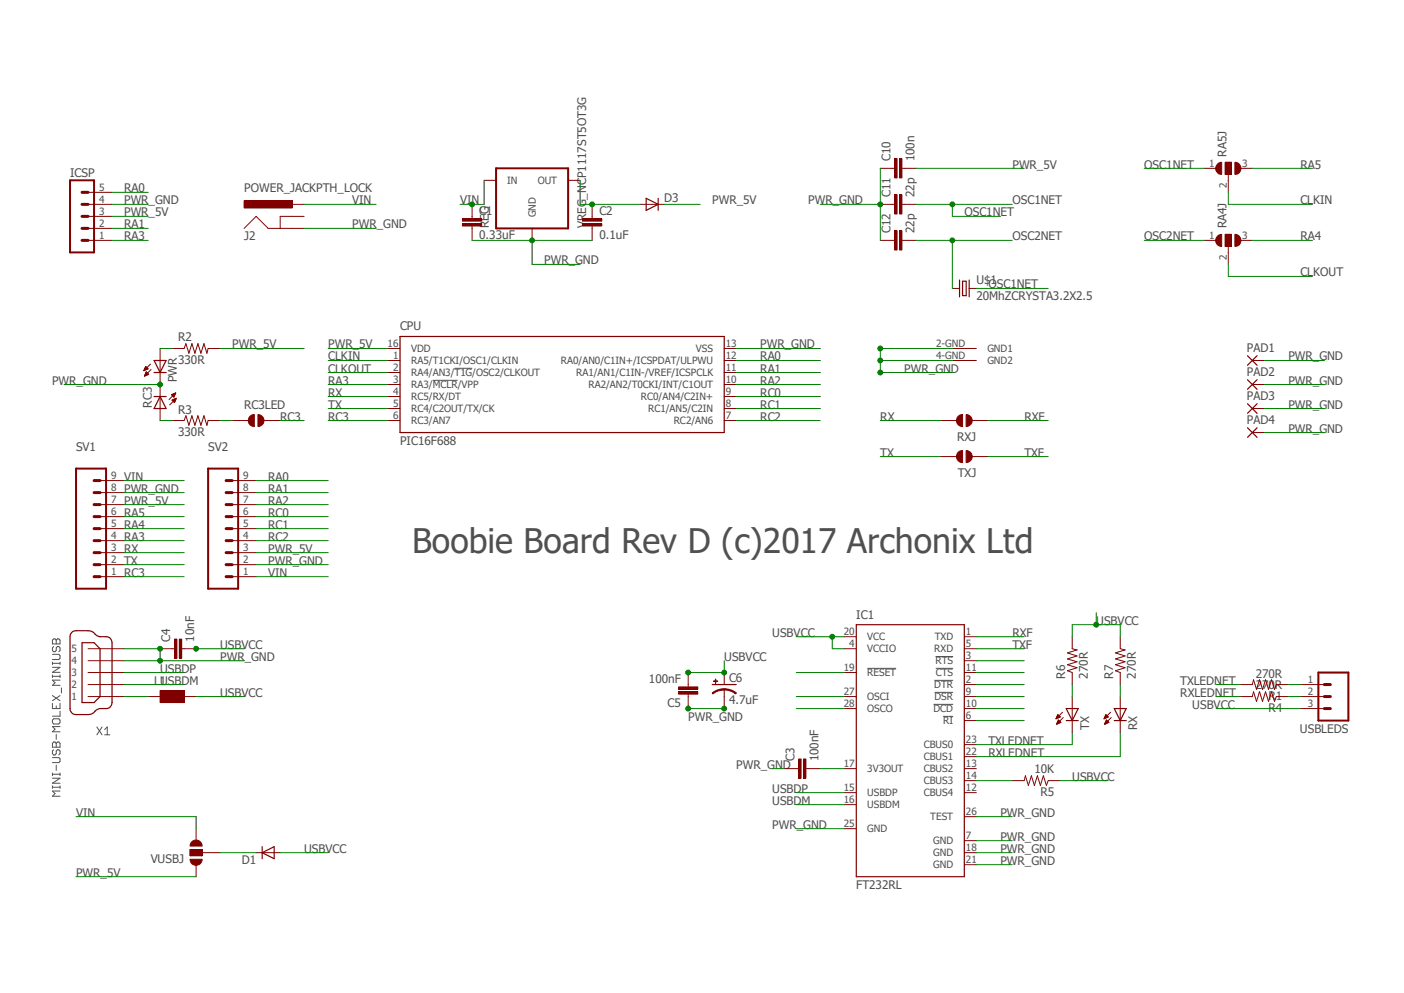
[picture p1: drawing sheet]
<svg xmlns="http://www.w3.org/2000/svg" width="297mm" height="210mm" viewBox="0 0 297 210" stroke-linecap="round" stroke-linejoin="round" font-family="sans-serif">
<path d="M10.3 19.3l275.5 170.5M285.8 19.3l-275.5 170.5" fill="none" stroke="#fff" stroke-width=".21"/>
<g fill="none" stroke="#505050" stroke-width=".21">
<path d="M96.1 77.9h3.8M91.5 80.4h5.3M11.1 135.4l.2-.3h.3l.3 .3 .2-.3h.3l.3 .3v.8h-1.6zM11.1 138.4h1.3l.3 .3v.5l-.3 .3h-1.3M11.3 136.7l-.2 .3v.6l.2 .2h.3l.3-.2v-.6l.2-.3h.3l.3 .3v.6l-.3 .2M11.9 135.4v.8M197.9 138.9h3.7M11.1 148.8v1.1h1.6v-1.1M11.1 140v.5M11.1 142.7v.6M11.1 147.1l1.6 1.1M11.1 143h1.6"/>
<path d="M11.1 141.1h1.6l-1.6 1.1h1.6M11.1 140.3h1.6M11.3 152h1.1l.3 .3v.5l-.3 .3h-1.1l-.2-.3v-.5zM11.3 156.9h.3l.3 .3 .2-.3h.3l.3 .3v.8h-1.6v-.8zM11.3 158.6l-.2 .2v.6l.2 .3h.3l.3-.3v-.6l.2-.2h.3l.3 .2v.6l-.3 .3M11.9 149.3v.6M11.9 155.3v1.1M11.9 157.2v.8M12.7 140v.5M12.7 142.7v.6M12.7 150.4v1.1h-1.6M12.7 153.7h-1.6l.5 .5-.5 .6h1.6"/>
<path d="M12.7 147.1l-1.6 1.1M12.7 143.8h-1.6l.5 .6-.5 .5h1.6M13 145.5v1.1M20.5 153.8l1.1 1.6M21.6 153.8l-1.1 1.6M22.1 154.3l.6-.5v1.6M22.1 155.4h1.1M183.5 141.4h6.1M197.5 149h4.1M197.7 143.9h3.9M197.7 146.4h3.9M198 141.4h3.6"/>
<path d="M199.5 151.5h2.1M11.1 160.2h1.3l.3 .3v.5l-.3 .3h-1.3M11.1 166.5h1.6M11.1 163.5v.5M11.1 166.2v.6M11.1 164.6h1.6l-1.6 1.1h1.6M11.1 163.7h1.6M11.9 161.8v1.1M12.7 167.3h-1.6l.5 .6-.5 .5h1.6M12.7 163.5v.5M12.7 166.2v.6"/>
</g>
<path d="M84.6 71.2h68.6v20.3h-68.6z" fill="none" stroke="#800000" stroke-width=".25"/>
<g fill="none" stroke="#800000" stroke-width=".21">
<path d="M18.6 50.8h5.1M18.6 48.3h5.1M18.6 45.8h5.1M18.6 43.2h5.1M18.6 40.7h5.1M99.9 45.8v.5M99.9 47.8v.5M36.4 73.7h2.5l.4-1 .7 2 .6-2 .6 2 .7-2 .6 2 .6-2 .7 2 .2-1h2.6M82.1 73.7h2.5M82.1 78.8h2.5M82.1 76.2h2.5M153.2 73.7h2.5"/>
<path d="M153.2 78.8h2.5M153.2 76.2h2.5M36.4 88.9h2.5l.4-1 .7 2.1 .6-2.1 .6 2.1 .7-2.1 .6 2.1 .6-2.1 .7 2.1 .2-1.1h2.6M82.1 81.3h2.5M82.1 88.9h2.5M82.1 86.4h2.5M82.1 83.9h2.5M153.2 81.3h2.5M153.2 88.9h2.5M153.2 86.4h2.5M153.2 83.9h2.5M21.2 119.4h5"/>
<path d="M21.2 116.9h5M21.2 114.3h5M21.2 111.8h5M21.2 109.3h5M21.2 106.7h5M21.2 104.2h5M21.2 101.6h5M49.1 119.4h5.1M49.1 116.9h5.1M49.1 114.3h5.1M49.1 111.8h5.1M49.1 109.3h5.1"/>
<path d="M49.1 106.7h5.1M49.1 104.2h5.1M49.1 101.6h5.1M21.2 122h5M49.1 122h5.1"/>
</g>
<path d="M14.8 38.1h5.1v15.3h-5.1zM16.1 99.1h6.3v25.4h-6.3zM44 99.1h6.4v25.4h-6.4z" fill="none" stroke="#800000" stroke-width=".42"/>
<g fill="none" stroke="#800000" stroke-width=".64">
<path d="M17.4 45.8h1.2M17.4 48.3h1.2M17.4 50.8h1.2M17.4 40.7h1.2M17.4 43.2h1.2M19.9 116.9h1.3M19.9 119.4h1.3M19.9 111.8h1.3M19.9 114.3h1.3M19.9 109.3h1.3M19.9 106.7h1.3M19.9 104.2h1.3"/>
<path d="M19.9 101.6h1.3M47.8 116.9h1.3M47.8 119.4h1.3M47.8 111.8h1.3M47.8 114.3h1.3M47.8 109.3h1.3M47.8 106.7h1.3M47.8 104.2h1.3M47.8 101.6h1.3M19.9 122h1.3M47.8 122h1.3"/>
</g>
<path d="M97.8 47.3h4.1v.5h-4.1z" fill-rule="evenodd" fill="#800000"/>
<path d="M97.8 47.3h4.1v.5h-4.1z" fill="none" stroke="#800000" stroke-width=".21"/>
<path d="M97.8 46.3h4.1v.5h-4.1z" fill-rule="evenodd" fill="#800000"/>
<path d="M97.8 46.3h4.1v.5h-4.1zM99.9 43.2v2.6M99.9 48.3v2.5M125.3 45.8v.5M125.3 47.8v.5" fill="none" stroke="#800000" stroke-width=".21"/>
<path d="M123.2 47.3h4.1v.5h-4.1z" fill-rule="evenodd" fill="#800000"/>
<path d="M123.2 47.3h4.1v.5h-4.1z" fill="none" stroke="#800000" stroke-width=".21"/>
<path d="M123.2 46.3h4.1v.5h-4.1z" fill-rule="evenodd" fill="#800000"/>
<path d="M123.2 46.3h4.1v.5h-4.1zM125.3 43.2v2.6M125.3 48.3v2.5" fill="none" stroke="#800000" stroke-width=".21"/>
<path d="M54.6 87.7a1.27 1.27 0 0 1 1.3 1.2 1.27 1.27 0 0 1-1.3 1.3z" fill-rule="evenodd" fill="#800000"/>
<path d="M54.6 87.7a1.27 1.27 0 0 1 1.3 1.2 1.27 1.27 0 0 1-1.3 1.3z" fill="none" stroke="#800000" stroke-width=".21"/>
<path d="M52.9 88.1l.3-.3 .6-.1v2.5a1.27 1.27 0 0 1-1.2-.8 1.27 1.27 0 0 1 .3-1.3z" fill-rule="evenodd" fill="#800000"/>
<g fill="none" stroke="#800000" stroke-width=".21">
<path d="M51.6 48.3l2.6-2.5 2.5 2.5h5.1M61.8 45.8h-2.5v2.5M135.4 43.2h5.1M30.4 78.4h.2M30.5 78.2h.3M30.5 78.1h.5M30.6 78.1h.6M30.6 79.5h.1M30.6 78h.7M30.6 79.4h.3M30.6 77.9h.6M30.6 79.3h.5"/>
<path d="M30.7 77.8h.4M30.7 79.2h.6M30.7 77.7h.3M30.7 79.1h.7M30.8 77.6h.1M30.8 79h.5M30.8 77.5l-.4 .9M30.8 77.5l.5 .5-.9 .4M30.8 79h.4M30.9 78.9h.3M30.9 78.8h.2M30.9 78.7h.1"/>
<path d="M30.9 78.7l.6 .5-.9 .3zM31.8 77l-1.4 1.4M32 78.1l-1.4 1.4M33.9 73.7v15.2M36.3 83.5h.7M36.4 83.6h.6M36.4 84.6l.9-.4-.4 .9zM36.4 84.7h.7M36.4 83.7h.5M36.4 83.4h.6M36.5 84.8h.6M36.5 84.5h.7"/>
<path d="M36.5 83.8h.4M36.6 84.8h.4M36.6 83.9h.2M36.7 83.3h.4M36.7 84.9h.3M36.7 84.5h.5M36.7 83.9h.1M36.8 85h.2M36.9 85.1h.1M36.9 83.2h.2M37 84.4h.2M37.1 83.1h.1"/>
<path d="M37.2 83.1l-1.4 1.4M37.2 84.3h.1M37.2 83.1l-.4 .9-.5-.5M37.2 83.1l-.9 .4M37.3 84.2l-1.4 1.4M49.1 88.9h3.4M52.9 88.1l.3-.3 .6-.1v2.5a1.27 1.27 0 0 1-1.2-.8 1.27 1.27 0 0 1 .3-1.3zM55.8 88.9h3.5"/>
</g>
<path d="M136.7 42l2.5 1.2-2.5 1.3zM139.2 42v2.5M32.6 76.2h2.5l-1.2 2.6zM32.6 78.8h2.5M32.6 83.9h2.5M33.9 83.9l1.2 2.5h-2.5z" fill="none" stroke="#800000" stroke-width=".25"/>
<path d="M51.6 42.5h10.2v1.5h-10.2z" fill-rule="evenodd" fill="#800000"/>
<path d="M188.8 35.6h.5M190.8 35.6h.5M51.6 42.5h10.2v1.5h-10.2zM61.8 45.8h2.5M61.8 48.3h2.5M61.8 43.2h2.5" fill="none" stroke="#800000" stroke-width=".21"/>
<path d="M190.3 33.6h.5v4h-.5z" fill-rule="evenodd" fill="#800000"/>
<path d="M190.3 33.6h.5v4h-.5z" fill="none" stroke="#800000" stroke-width=".21"/>
<path d="M189.3 33.6h.5v4h-.5z" fill-rule="evenodd" fill="#800000"/>
<path d="M186.2 35.6h2.6M189.3 33.6h.5v4h-.5zM191.3 35.6h2.5M188.8 43.2h.5M190.8 43.2h.5" fill="none" stroke="#800000" stroke-width=".21"/>
<path d="M190.3 41.2h.5v4.1h-.5z" fill-rule="evenodd" fill="#800000"/>
<path d="M190.3 41.2h.5v4.1h-.5z" fill="none" stroke="#800000" stroke-width=".21"/>
<path d="M189.3 41.2h.5v4.1h-.5z" fill-rule="evenodd" fill="#800000"/>
<path d="M186.2 43.2h2.6M188.8 50.8h.5M189.3 41.2h.5v4.1h-.5zM190.8 50.8h.5M191.3 43.2h2.5" fill="none" stroke="#800000" stroke-width=".21"/>
<path d="M190.3 48.8h.5v4.1h-.5z" fill-rule="evenodd" fill="#800000"/>
<path d="M190.3 48.8h.5v4.1h-.5z" fill="none" stroke="#800000" stroke-width=".21"/>
<path d="M189.3 48.8h.5v4.1h-.5z" fill-rule="evenodd" fill="#800000"/>
<g fill="none" stroke="#800000" stroke-width=".21">
<path d="M186.2 50.8h2.6M189.3 48.8h.5v4.1h-.5zM191.3 50.8h2.5M201.5 61h1.5M201.5 73.7h5M201.5 76.2h5M205 61h1.5M18.6 137.2h7.6M18.6 139.7h7.6M178.6 134.7h2.5M178.6 137.2h2.5M204 134.7h2.5"/>
<path d="M204 137.2h2.5M204 139.7h2.5M18.6 147.3h7.6M18.6 142.2h7.6M18.6 144.8h7.6M178.6 149.9h2.5M178.6 147.3h2.5M178.6 142.2h2.5M204 149.9h2.5M204 147.3h2.5M204 142.2h2.5M204 144.8h2.5"/>
<path d="M204 152.4h2.5M204 157.5h2.5M168.4 162.6h.6M170.5 162.6h.5M178.6 162.6h2.5M178.6 167.6h2.5M178.6 170.2h2.5M178.6 175.3h2.5M204 162.6h2.5M204 167.6h2.5M204 177.8h2.5M204 160h2.5"/>
<path d="M204 165.1h2.5M204 172.7h2.5M204 180.3h2.5M204 182.9h2.5"/>
</g>
<path d="M203 59.2v3.6M203.6 59.5h.8v3h-.8zM205 59.2v3.6M15.3 133.6l.8-.2h2.5a2.1 2.1 0 0 1 1.8 1 3.9 3.9 0 0 0 2.4 .3 1.31 1.31 0 0 1 .9 1.2v12.7a1.27 1.27 0 0 1-1.3 1.3 2.29 2.29 0 0 0-2.5 .8l-.9 .4h-2.9a1.19 1.19 0 0 1-1.3-1.2v-15.2l.1-.5zM17.4 135.9h2.5l1.3 1.3v10.1l-1.3 1.3h-2.5zM181.1 132.1h22.9v53.3h-22.9z" fill="none" stroke="#800000" stroke-width=".25"/>
<path d="M170 160.5h.5v4.1h-.5z" fill-rule="evenodd" fill="#800000"/>
<path d="M170 160.5h.5v4.1h-.5z" fill="none" stroke="#800000" stroke-width=".21"/>
<path d="M169 160.5h.5v4.1h-.5z" fill-rule="evenodd" fill="#800000"/>
<path d="M36.4 137.2h.5M38.4 137.2h.5M165.9 162.6h2.5M169 160.5h.5v4.1h-.5zM171 162.6h2.5" fill="none" stroke="#800000" stroke-width=".21"/>
<path d="M37.9 135.2h.5v4h-.5z" fill-rule="evenodd" fill="#800000"/>
<path d="M37.9 135.2h.5v4h-.5z" fill="none" stroke="#800000" stroke-width=".21"/>
<path d="M36.9 135.2h.5v4h-.5z" fill-rule="evenodd" fill="#800000"/>
<path d="M33.9 137.2h2.5M36.9 135.2h.5v4h-.5zM38.9 137.2h2.6M145.6 144.8v.5M145.6 146.8v.5" fill="none" stroke="#800000" stroke-width=".21"/>
<path d="M143.6 145.3h4v.5h-4z" fill-rule="evenodd" fill="#800000"/>
<path d="M143.6 145.3h4v.5h-4z" fill="none" stroke="#800000" stroke-width=".21"/>
<path d="M143.6 146.3h4v.5h-4z" fill-rule="evenodd" fill="#800000"/>
<path d="M143.6 146.3h4v.5h-4zM145.6 142.2v2.6M145.6 147.3v2.6M153.2 145.8v1.5" fill="none" stroke="#800000" stroke-width=".21"/>
<path d="M150.7 144.8h5" fill="none" stroke="#800000" stroke-width=".25"/>
<path d="M153.2 145.7a4.2 4.2 0 0 1 2.6 .9l-.2 .2a3.8 3.8 0 0 0-2.4-.9z" fill-rule="evenodd" fill="#800000"/>
<path d="M153.2 145.7a4.2 4.2 0 0 1 2.6 .9l-.2 .2a3.8 3.8 0 0 0-2.4-.9z" fill="none" stroke="#800000" stroke-width=".21"/>
<path d="M150.7 146.6a3.9 3.9 0 0 1 2.5-.9v.2a3.8 3.8 0 0 0-2.4 .9z" fill-rule="evenodd" fill="#800000"/>
<path d="M150.7 146.6a3.9 3.9 0 0 1 2.5-.9v.2a3.8 3.8 0 0 0-2.4 .9z" fill="none" stroke="#800000" stroke-width=".21"/>
<path d="M151 144l.8 .1z" fill-rule="evenodd" fill="#800000"/>
<path d="M151 144l.8 .1z" fill="none" stroke="#800000" stroke-width=".21"/>
<path d="M151.3 143.6l.1 .9z" fill-rule="evenodd" fill="#800000"/>
<path d="M226.8 134.7v2.5l1 .3-2 .6 2 .6-2 .7 2 .6-2 .6 2 .6-2 .7 1 .3v2.6M237 134.7v2.5l1 .3-2 .6 2 .6-2 .7 2 .6-2 .6 2 .6-2 .7 1 .3v2.6M151.3 143.6l.1 .9zM153.2 142.2v2.6M153.2 147.3v2.6M214.1 165.1h2.6l.2-1 .7 2 .6-2 .6 2 .7-2 .6 2 .6-2 .7 2 .3-1h2.6" fill="none" stroke="#800000" stroke-width=".21"/>
<path d="M33.9 146h5v2.6h-5z" fill-rule="evenodd" fill="#800000"/>
<g fill="none" stroke="#800000" stroke-width=".21">
<path d="M31.3 147.3h2.6M33.9 146h5v2.6h-5zM38.9 147.3h2.6M223.4 152h.1M223.5 151.9h.2M223.5 151.8h.4M223.6 151.7h.5M223.6 151.6h.7M223.6 153.2h.1M223.6 151.6h.6M223.6 153.1h.2M223.6 151.5h.5"/>
<path d="M223.6 153h.4M223.6 152.9h.6M223.7 151.4h.3M223.7 152.8h.7M223.7 151.3h.2M223.7 152.7h.6M223.8 151.2h.1M223.8 152.6h.4M223.8 152.5h.4M223.9 152.4h.2M223.9 152.4h.1M224.3 151.6l-.5-.5-.4 .9"/>
<path d="M224.3 151.6l-.9 .4M224.4 152.8l-.5-.5-.4 .9M224.4 152.8l-.9 .4M224.8 150.6l-1.4 1.4M224.9 151.8l-1.4 1.4M226.8 147.3v7.6M233.6 152h.1M233.6 151.9h.3M233.7 151.8h.4M233.7 151.7h.6M233.7 151.6h.7M233.7 153.2h.1"/>
<path d="M233.8 151.6h.6M233.8 153.1h.2M233.8 153h.4M233.8 151.5h.5M233.8 152.9h.6M233.8 151.4h.4M233.8 152.8h.8M233.9 151.3h.2M233.9 152.7h.6M233.9 151.2h.1M233.9 152.6h.5M234 152.5h.3"/>
<path d="M234 152.4h.2M234.1 152.4h.1M234.4 151.6l-.5-.5-.3 .9M234.4 151.6l-.8 .4M234.6 152.8l-.5-.5-.4 .9M234.6 152.8l-.9 .4M234.9 150.6l-1.3 1.4M235.1 151.8l-1.4 1.4M237 147.3v7.6"/>
</g>
<path d="M225.6 149.9h2.5l-1.3 2.5zM225.6 152.4h2.5M235.7 152.4h2.6M235.7 149.9h2.6l-1.3 2.5z" fill="none" stroke="#800000" stroke-width=".25"/>
<path d="M202.7 88.1l.3-.3 .6-.1v2.5a1.27 1.27 0 0 1-1.2-.8 1.27 1.27 0 0 1 .3-1.3z" fill-rule="evenodd" fill="#800000"/>
<path d="M202.7 88.1l.3-.3 .6-.1v2.5a1.27 1.27 0 0 1-1.2-.8 1.27 1.27 0 0 1 .3-1.3z" fill="none" stroke="#800000" stroke-width=".21"/>
<path d="M204.4 87.7a1.27 1.27 0 0 1 1.3 1.2 1.27 1.27 0 0 1-1.3 1.3z" fill-rule="evenodd" fill="#800000"/>
<path d="M198.9 88.9h3.5M204.4 87.7a1.27 1.27 0 0 1 1.3 1.2 1.27 1.27 0 0 1-1.3 1.3zM205.7 88.9h3.4" fill="none" stroke="#800000" stroke-width=".21"/>
<path d="M202.7 95.6l.9-.3v2.5a1.3 1.3 0 0 1-1.2-.8 1.3 1.3 0 0 1 .3-1.4z" fill-rule="evenodd" fill="#800000"/>
<path d="M202.7 95.6l.9-.3v2.5a1.3 1.3 0 0 1-1.2-.8 1.3 1.3 0 0 1 .3-1.4z" fill="none" stroke="#800000" stroke-width=".21"/>
<path d="M204.4 95.3a1.27 1.27 0 0 1 1.3 1.3 1.27 1.27 0 0 1-1.3 1.2z" fill-rule="evenodd" fill="#800000"/>
<path d="M102.4 38.1h2.5M120.2 38.1h2.5M112.6 48.3v2.5M198.9 96.6h3.5M204.4 95.3a1.27 1.27 0 0 1 1.3 1.3 1.27 1.27 0 0 1-1.3 1.2zM205.7 96.6h3.4M275.1 144.8h5.1M275.1 147.3h5.1M275.1 149.9h5.1" fill="none" stroke="#800000" stroke-width=".21"/>
<path d="M104.9 35.6h15.3v12.7h-15.3zM278.9 142.2h6.3v10.2h-6.3z" fill="none" stroke="#800000" stroke-width=".42"/>
<path d="M280.2 149.9h1.2M280.2 147.3h1.2M280.2 144.8h1.2" fill="none" stroke="#800000" stroke-width=".64"/>
<path d="M261.2 34.3a1.27 1.27 0 0 1 1.3 1.3 1.27 1.27 0 0 1-1.3 1.3z" fill-rule="evenodd" fill="#800000"/>
<path d="M261.2 34.3a1.27 1.27 0 0 1 1.3 1.3 1.27 1.27 0 0 1-1.3 1.3z" fill="none" stroke="#800000" stroke-width=".21"/>
<path d="M257.6 34.7l.3-.2 .5-.2v2.6a1.25 1.25 0 0 1-1.1-.8 1.25 1.25 0 0 1 .3-1.4z" fill-rule="evenodd" fill="#800000"/>
<path d="M257.6 34.7l.3-.2 .5-.2v2.6a1.25 1.25 0 0 1-1.1-.8 1.25 1.25 0 0 1 .3-1.4zM259.2 34.3h1.3v2.6h-1.3zM259.8 36.9v1.2" fill="none" stroke="#800000" stroke-width=".21"/>
<path d="M259.2 34.3h1.3v2.6h-1.3z" fill-rule="evenodd" fill="#800000"/>
<path d="M254.8 35.6h2.5M259.2 34.3h1.3v2.6h-1.3zM259.8 38.1v2.6M262.4 35.6h2.5" fill="none" stroke="#800000" stroke-width=".21"/>
<path d="M261.2 49.6a1.27 1.27 0 0 1 1.3 1.2 1.27 1.27 0 0 1-1.3 1.3z" fill-rule="evenodd" fill="#800000"/>
<path d="M261.2 49.6a1.27 1.27 0 0 1 1.3 1.2 1.27 1.27 0 0 1-1.3 1.3z" fill="none" stroke="#800000" stroke-width=".21"/>
<path d="M257.6 50l.3-.3 .5-.1v2.5a1.25 1.25 0 0 1-1.1-.8 1.25 1.25 0 0 1 .3-1.3z" fill-rule="evenodd" fill="#800000"/>
<path d="M257.6 50l.3-.3 .5-.1v2.5a1.25 1.25 0 0 1-1.1-.8 1.25 1.25 0 0 1 .3-1.3zM259.2 49.6h1.3v2.5h-1.3zM259.8 52.1v1.3" fill="none" stroke="#800000" stroke-width=".21"/>
<path d="M259.2 49.6h1.3v2.5h-1.3z" fill-rule="evenodd" fill="#800000"/>
<path d="M254.8 50.8h2.5M259.2 49.6h1.3v2.5h-1.3zM259.8 53.4v2.5M262.4 50.8h2.5" fill="none" stroke="#800000" stroke-width=".21"/>
<path d="M40.6 178.1a1.27 1.27 0 0 1 1.4-.4 1.27 1.27 0 0 1 .8 1.2h-2.6z" fill-rule="evenodd" fill="#800000"/>
<path d="M40.6 178.1a1.27 1.27 0 0 1 1.4-.4 1.27 1.27 0 0 1 .8 1.2h-2.6z" fill="none" stroke="#800000" stroke-width=".21"/>
<path d="M40.2 181.7h2.6a1.27 1.27 0 0 1-1.3 1.3 1.27 1.27 0 0 1-1.3-1.3z" fill-rule="evenodd" fill="#800000"/>
<path d="M40.2 179.7h2.6v1.3h-2.6zM40.2 181.7h2.6a1.27 1.27 0 0 1-1.3 1.3 1.27 1.27 0 0 1-1.3-1.3zM42.8 180.3h1.2" fill="none" stroke="#800000" stroke-width=".21"/>
<path d="M40.2 179.7h2.6v1.3h-2.6z" fill-rule="evenodd" fill="#800000"/>
<path d="M264.9 76.2h2.6M264.9 81.3h2.6M264.9 86.4h2.6M264.9 91.5h2.6M262.4 144.8h2.5l.3-1 .6 2 .6-2 .7 2 .6-2 .7 2 .6-2 .6 2 .4-1h2.5M262.4 147.3h2.5l.3-1 .6 2 .6-2 .7 2 .6-2 .7 2 .6-2 .6 2 .4-1h2.5M40.2 179.7h2.6v1.3h-2.6zM41.5 175.3v2.5M41.5 182.9v2.5M44 180.3h2.6M54.2 180.3h5.1" fill="none" stroke="#800000" stroke-width=".21"/>
<path d="M263.9 75.2l2 2.1M265.9 75.2l-2 2.1M263.9 80.3l2 2M263.9 85.4l2 2M263.9 90.5l2 2M265.9 80.3l-2 2M265.9 85.4l-2 2M265.9 90.5l-2 2M55.5 179.1v2.5M55.5 180.3l2.5-1.2v2.5z" fill="none" stroke="#800000" stroke-width=".25"/>
<path d="M193.8 35.6h22.9M23.7 45.8h7.6M23.7 43.2h7.6M99.9 50.8h25.4M112.6 50.8v5.1h10.1M140.5 43.2h7.6M46.6 73.7h17.7M69.4 73.7h12.7M26.2 106.7h12.7M54.2 116.9h15.2M16.1 185.4h25.4" fill="none" stroke="#008000" stroke-width=".21"/>
<circle cx="112.6" cy="50.8" r=".51" fill="#008000"/>
<g fill="none" stroke="#008000" stroke-width=".21">
<path d="M155.7 73.7h17.8M13.5 81.3h20.4"/>
<circle cx="112.6" cy="50.8" r=".51"/>
</g>
<circle cx="33.9" cy="81.3" r=".51" fill="#008000"/>
<g fill="none" stroke="#008000" stroke-width=".21">
<path d="M186.2 35.6v15.2M64.3 48.3h15.2M173.5 43.2h12.7M26.2 104.2h12.7M54.2 119.4h15.2"/>
<circle cx="33.9" cy="81.3" r=".51"/>
</g>
<circle cx="186.2" cy="43.2" r=".51" fill="#008000"/>
<g fill="none" stroke="#008000" stroke-width=".21">
<path d="M186.2 76.2h15.3M201.5 73.7h-15.3v5.1h15.3"/>
<circle cx="186.2" cy="43.2" r=".51"/>
</g>
<circle cx="186.2" cy="76.2" r=".51" fill="#008000"/>
<circle cx="186.2" cy="76.2" r=".51" fill="none" stroke="#008000" stroke-width=".21"/>
<circle cx="186.2" cy="73.7" r=".51" fill="#008000"/>
<circle cx="186.2" cy="73.7" r=".51" fill="none" stroke="#008000" stroke-width=".21"/>
<circle cx="186.2" cy="78.8" r=".51" fill="#008000"/>
<g fill="none" stroke="#008000" stroke-width=".21">
<path d="M145.6 149.9h7.6M163.4 162.6h2.5M168.4 175.3h10.2"/>
<circle cx="186.2" cy="78.8" r=".51"/>
</g>
<circle cx="145.6" cy="149.9" r=".51" fill="#008000"/>
<circle cx="145.6" cy="149.9" r=".51" fill="none" stroke="#008000" stroke-width=".21"/>
<circle cx="153.2" cy="149.9" r=".51" fill="#008000"/>
<g fill="none" stroke="#008000" stroke-width=".21">
<path d="M26.2 137.2h7.7v2.5M26.2 139.7h25.4M206.5 172.7h7.6M206.5 177.8h7.6M206.5 180.3h7.6M206.5 182.9h7.6"/>
<circle cx="153.2" cy="149.9" r=".51"/>
</g>
<circle cx="33.9" cy="139.7" r=".51" fill="#008000"/>
<circle cx="33.9" cy="139.7" r=".51" fill="none" stroke="#008000" stroke-width=".21"/>
<circle cx="33.9" cy="137.2" r=".51" fill="#008000"/>
<g fill="none" stroke="#008000" stroke-width=".21">
<path d="M102.4 38.1v5.1h-5.1M267.5 76.2h12.7M267.5 81.3h12.7M267.5 86.4h12.7M267.5 91.5h12.7"/>
<circle cx="33.9" cy="137.2" r=".51"/>
</g>
<circle cx="99.9" cy="43.2" r=".51" fill="#008000"/>
<g fill="none" stroke="#008000" stroke-width=".21">
<path d="M122.7 38.1v5.1h12.7M264.9 35.6h12.7M64.3 43.2h15.2M264.9 50.8h12.7M59.3 88.9h5M69.4 83.9h12.7M69.4 88.9h12.7M69.4 86.4h12.7M155.7 83.9h17.8M155.7 88.9h17.8M155.7 86.4h17.8M155.7 81.3h17.8"/>
<path d="M186.2 88.9h12.7M186.2 96.6h12.7M26.2 101.6h12.7M26.2 109.3h12.7M26.2 111.8h12.7M26.2 116.9h12.7M26.2 119.4h12.7M54.2 109.3h15.2M54.2 111.8h15.2M54.2 114.3h15.2M54.2 106.7h15.2M26.2 122h12.7"/>
<path d="M54.2 122h15.2M16.1 172.7h25.4v2.6"/>
<circle cx="99.9" cy="43.2" r=".51"/>
</g>
<circle cx="125.3" cy="43.2" r=".51" fill="#008000"/>
<g fill="none" stroke="#008000" stroke-width=".21">
<path d="M193.8 50.8h20.3M201.5 50.8v10.2M33.9 73.7h2.5M33.9 88.9h2.5M46.6 88.9h2.5"/>
<circle cx="125.3" cy="43.2" r=".51"/>
</g>
<circle cx="201.5" cy="50.8" r=".51" fill="#008000"/>
<g fill="none" stroke="#008000" stroke-width=".21">
<path d="M242.1 50.8h12.7M168.4 134.7h10.2M176.1 134.7v2.5h2.5"/>
<circle cx="201.5" cy="50.8" r=".51"/>
</g>
<circle cx="176.1" cy="134.7" r=".51" fill="#008000"/>
<g fill="none" stroke="#008000" stroke-width=".21">
<path d="M153.2 139.7v2.5h-7.6"/>
<circle cx="176.1" cy="134.7" r=".51"/>
</g>
<circle cx="153.2" cy="142.2" r=".51" fill="#008000"/>
<circle cx="153.2" cy="142.2" r=".51" fill="none" stroke="#008000" stroke-width=".21"/>
<circle cx="145.6" cy="142.2" r=".51" fill="#008000"/>
<g fill="none" stroke="#008000" stroke-width=".21">
<path d="M41.5 137.2h10.1M224.3 165.1h10.1"/>
<circle cx="145.6" cy="142.2" r=".51"/>
</g>
<circle cx="41.5" cy="137.2" r=".51" fill="#008000"/>
<g fill="none" stroke="#008000" stroke-width=".21">
<path d="M226.8 134.7v-2.6h10.2v2.6M231.9 129.6v2.5M41.5 147.3h10.1"/>
<circle cx="41.5" cy="137.2" r=".51"/>
</g>
<circle cx="231.9" cy="132.1" r=".51" fill="#008000"/>
<g fill="none" stroke="#008000" stroke-width=".21">
<path d="M23.7 50.8h7.6M23.7 40.7h7.6M23.7 48.3h7.6M193.8 43.2h20.3M201.5 43.2v2.6h10.1M155.7 76.2h17.8M155.7 78.8h17.8M69.4 81.3h12.7M209.1 96.6h12.6M209.1 88.9h12.6M26.2 114.3h12.7M54.2 101.6h15.2"/>
<path d="M54.2 104.2h15.2M206.5 137.2h10.2M206.5 134.7h10.2M26.2 144.8h12.7M26.2 142.2h12.7M26.2 147.3h5.1M226.8 154.9v2.6h-20.3M226.8 144.8v2.5M237 154.9v5.1h-30.5M257.3 149.9h17.8M257.3 144.8h5.1M257.3 147.3h5.1"/>
<path d="M168.4 170.2h10.2M168.4 167.6h10.2M173.5 162.6h5.1M206.5 165.1h7.6M59.3 180.3h10.1"/>
<circle cx="231.9" cy="132.1" r=".51"/>
</g>
<circle cx="201.5" cy="43.2" r=".51" fill="#008000"/>
<g fill="none" stroke="#008000" stroke-width=".21">
<path d="M242.1 35.6h12.7M259.8 40.7v2.5h17.8M259.8 55.9v2.6h17.8M69.4 76.2h12.7M69.4 78.8h12.7M206.5 61h15.2M206.5 139.7h10.2M168.4 147.3h10.2M168.4 142.2h10.2M168.4 149.9h10.2M206.5 144.8h10.2M206.5 147.3h10.2"/>
<path d="M206.5 142.2h10.2M206.5 149.9h10.2M206.5 152.4h10.2M237 144.8v2.5M272.5 144.8h2.6M272.5 147.3h2.6M46.6 180.3h7.6"/>
<circle cx="201.5" cy="43.2" r=".51"/>
</g>
<text font-size="7.2" fill="#505050" x="87.2" y="116.9">Boobie Board Rev D (c)2017 Archonix Ltd</text>
<g font-size="2.5" fill="#505050">
<text x="188.4" y="34.1" transform="rotate(-90 188.4 34.1)">C10</text>
<text x="193.5" y="34.1" transform="rotate(-90 193.5 34.1)">100n</text>
<text x="214.2" y="35.6">PWR_5V</text>
<text x="242.1" y="35.6">OSC1NET</text>
<text x="259.5" y="33.1" transform="rotate(-90 259.5 33.1)">RA5J</text>
<text x="275.1" y="35.6">RA5</text>
<text x="14.8" y="37.4">ICSP</text>
<text x="26.2" y="40.7">RA0</text>
<text x="51.6" y="40.7">POWER_JACKPTH_LOCK</text>
<text x="188.4" y="41.7" transform="rotate(-90 188.4 41.7)">C11</text>
<text x="193.5" y="41.7" transform="rotate(-90 193.5 41.7)">22p</text>
<text x="26.2" y="45.8">PWR_5V</text>
<text x="26.2" y="43.2">PWR_GND</text>
<text x="74.5" y="43.2">VIN</text>
<text x="97.3" y="43.2">VIN</text>
<text x="101.4" y="45.4">C1</text>
<text x="126.8" y="45.4">C2</text>
<text x="140.5" y="42.8">D3</text>
<text x="150.7" y="43.2">PWR_5V</text>
<text x="171" y="43.2">PWR_GND</text>
<text x="204" y="45.8">OSC1NET</text>
<text x="214.2" y="43.2">OSC1NET</text>
<text x="275.1" y="43.2">CLKIN</text>
<text x="26.2" y="50.8">RA3</text>
<text x="26.2" y="48.3">RA1</text>
<text x="51.6" y="50.8">J2</text>
<text x="74.5" y="48.3">PWR_GND</text>
<text x="101.4" y="50.5">0.33uF</text>
<text x="103.4" y="48.3" transform="rotate(-90 103.4 48.3)">REG</text>
<text x="124" y="48.3" transform="rotate(-90 124 48.3)">VREG_NCP1117ST5OT3G</text>
<text x="126.8" y="50.5">0.1uF</text>
<text x="188.4" y="49.3" transform="rotate(-90 188.4 49.3)">C12</text>
<text x="193.5" y="49.3" transform="rotate(-90 193.5 49.3)">22p</text>
<text x="214.2" y="50.8">OSC2NET</text>
<text x="242.1" y="50.8">OSC2NET</text>
<text x="259.5" y="48.3" transform="rotate(-90 259.5 48.3)">RA4J</text>
<text x="275.1" y="50.8">RA4</text>
<text x="115.1" y="55.9">PWR_GND</text>
<text x="206.5" y="60">U$1</text>
<text x="275.1" y="58.5">CLKOUT</text>
<text x="206.5" y="63.5">20MhZCRYSTA3.2X2.5</text>
<text x="209.1" y="61">OSC1NET</text>
<text x="84.6" y="69.9">CPU</text>
<text x="37.7" y="77">330R</text>
<text x="37.7" y="72.2">R2</text>
<text x="49.1" y="73.7">PWR_5V</text>
<text x="69.4" y="73.7">PWR_5V</text>
<text x="69.4" y="76.2">CLKIN</text>
<text x="160.8" y="73.7">PWR_GND</text>
<text x="160.8" y="76.2">RA0</text>
<text x="263.8" y="74.4">PAD1</text>
<text x="272.5" y="76.2">PWR_GND</text>
<text x="11" y="81.3">PWR_GND</text>
<text x="37.4" y="80.8" transform="rotate(-90 37.4 80.8)">PWR</text>
<text x="69.4" y="83.9">RX</text>
<text x="69.4" y="81.3">RA3</text>
<text x="69.4" y="78.8">CLKOUT</text>
<text x="160.8" y="83.9">RC0</text>
<text x="160.8" y="81.3">RA2</text>
<text x="160.8" y="78.8">RA1</text>
<text x="191.3" y="78.8">PWR_GND</text>
<text x="263.8" y="79.5">PAD2</text>
<text x="272.5" y="81.3">PWR_GND</text>
<text x="32.1" y="86.2" transform="rotate(-90 32.1 86.2)">RC3</text>
<text x="37.7" y="87.5">R3</text>
<text x="51.6" y="86.4">RC3LED</text>
<text x="59.3" y="88.9">RC3</text>
<text x="69.4" y="86.4">TX</text>
<text x="69.4" y="88.9">RC3</text>
<text x="160.8" y="88.9">RC2</text>
<text x="160.8" y="86.4">RC1</text>
<text x="186.2" y="88.9">RX</text>
<text x="216.7" y="88.9">RXF</text>
<text x="263.8" y="84.5">PAD3</text>
<text x="263.8" y="89.6">PAD4</text>
<text x="272.5" y="86.4">PWR_GND</text>
<text x="16.1" y="95.3">SV1</text>
<text x="37.7" y="92.2">330R</text>
<text x="44" y="95.3">SV2</text>
<text x="84.6" y="94">PIC16F688</text>
<text x="202.5" y="93.3">RXJ</text>
<text x="272.5" y="91.5">PWR_GND</text>
<text x="26.2" y="101.6">VIN</text>
<text x="56.7" y="101.6">RA0</text>
<text x="186.2" y="96.6">TX</text>
<text x="202.6" y="100.9">TXJ</text>
<text x="216.7" y="96.6">TXF</text>
<text x="26.2" y="106.7">PWR_5V</text>
<text x="26.2" y="104.2">PWR_GND</text>
<text x="56.7" y="106.7">RA2</text>
<text x="56.7" y="104.2">RA1</text>
<text x="26.2" y="109.3">RA5</text>
<text x="26.2" y="111.8">RA4</text>
<text x="56.7" y="111.8">RC1</text>
<text x="56.7" y="109.3">RC0</text>
<text x="26.2" y="116.9">RX</text>
<text x="26.2" y="119.4">TX</text>
<text x="26.2" y="114.3">RA3</text>
<text x="56.7" y="116.9">PWR_5V</text>
<text x="56.7" y="119.4">PWR_GND</text>
<text x="56.7" y="114.3">RC2</text>
<text x="26.2" y="122">RC3</text>
<text x="56.7" y="122">VIN</text>
<text x="181.1" y="130.9">IC1</text>
<text x="36" y="135.7" transform="rotate(-90 36 135.7)">C4</text>
<text x="41.1" y="135.7" transform="rotate(-90 41.1 135.7)">10nF</text>
<text x="46.6" y="137.2">USBVCC</text>
<text x="163.4" y="134.7">USBVCC</text>
<text x="214.2" y="137.2">TXF</text>
<text x="214.2" y="134.7">RXF</text>
<text x="231.9" y="132.1">USBVCC</text>
<text x="33.9" y="142.3">USBDP</text>
<text x="46.6" y="139.7">PWR_GND</text>
<text x="153.2" y="139.7">USBVCC</text>
<text x="225.3" y="143.5" transform="rotate(-90 225.3 143.5)">R6</text>
<text x="230.1" y="143.5" transform="rotate(-90 230.1 143.5)">270R</text>
<text x="235.5" y="143.5" transform="rotate(-90 235.5 143.5)">R7</text>
<text x="240.3" y="143.5" transform="rotate(-90 240.3 143.5)">270R</text>
<text x="265.6" y="143.3">270R</text>
<text x="32.6" y="144.8">L1</text>
<text x="33.9" y="144.8">USBDM</text>
<text x="46.6" y="147.3">USBVCC</text>
<text x="137.3" y="144.4">100nF</text>
<text x="141.2" y="149.5">C5</text>
<text x="154.2" y="149">4.7uF</text>
<text x="154.2" y="144.1">C6</text>
<text x="249.7" y="144.8">TXLEDNET</text>
<text x="249.7" y="147.3">RXLEDNET</text>
<text x="252.2" y="149.9">USBVCC</text>
<text x="265.6" y="145.8">270R</text>
<text x="268.4" y="148.1">R1</text>
<text x="145.6" y="152.4">PWR_GND</text>
<text x="230.4" y="154.4" transform="rotate(-90 230.4 154.4)">TX</text>
<text x="240.5" y="154.4" transform="rotate(-90 240.5 154.4)">RX</text>
<text x="268.4" y="150.6">R4</text>
<text x="275" y="154.9">USBLEDS</text>
<text x="168.1" y="161" transform="rotate(-90 168.1 161)">C3</text>
<text x="173.1" y="161" transform="rotate(-90 173.1 161)">100nF</text>
<text x="209.1" y="157.5">TXLEDNET</text>
<text x="209.1" y="160">RXLEDNET</text>
<text x="155.7" y="162.6">PWR_GND</text>
<text x="163.4" y="167.6">USBDP</text>
<text x="218.8" y="163.6">10K</text>
<text x="226.8" y="165.1">USBVCC</text>
<text x="16.1" y="172.7">VIN</text>
<text x="163.4" y="170.2">USBDM</text>
<text x="211.6" y="172.7">PWR_GND</text>
<text x="220.1" y="168.4">R5</text>
<text x="163.4" y="175.3">PWR_GND</text>
<text x="211.6" y="177.8">PWR_GND</text>
<text x="16.1" y="185.4">PWR_5V</text>
<text x="31.9" y="182.5">VUSBJ</text>
<text x="51.1" y="182.6">D1</text>
<text x="64.3" y="180.3">USBVCC</text>
<text x="211.6" y="180.3">PWR_GND</text>
<text x="211.6" y="182.9">PWR_GND</text>
<text x="181.1" y="188">FT232RL</text>
</g>
<g font-size="2.1" fill="#505050">
<text x="255.8" y="35.3">1</text>
<text x="262.8" y="35.3">3</text>
<text x="21" y="40.3">5</text>
<text x="107.3" y="38.9">IN</text>
<text x="113.7" y="38.9">OUT</text>
<text x="259.5" y="39.7" transform="rotate(-90 259.5 39.7)">2</text>
<text x="21" y="48">2</text>
<text x="21" y="45.4">3</text>
<text x="21" y="42.9">4</text>
<text x="113.3" y="46" transform="rotate(-90 113.3 46)">GND</text>
<text x="21" y="50.5">1</text>
<text x="255.8" y="50.5">1</text>
<text x="262.8" y="50.5">3</text>
<text x="259.5" y="54.9" transform="rotate(-90 259.5 54.9)">2</text>
<text x="82" y="73.4">16</text>
<text x="83.1" y="75.9">1</text>
<text x="87" y="74.5">VDD</text>
<text x="87" y="77">RA5/T1CKI/OSC1/CLKIN</text>
<text x="118.7" y="77">RA0/AN0/C1IN+/ICSPDAT/ULPWU</text>
<text x="147.2" y="74.5">VSS</text>
<text x="153.5" y="75.9">12</text>
<text x="153.5" y="73.4">13</text>
<text x="198" y="73.4">2-GND</text>
<text x="198" y="75.9">4-GND</text>
<text x="208.9" y="74.5">GND1</text>
<text x="208.9" y="77">GND2</text>
<text x="83.1" y="78.4">2</text>
<text x="83.1" y="81">3</text>
<text x="83.1" y="83.5">4</text>
<text x="87" y="79.5">RA4/AN3/T1G/OSC2/CLKOUT</text>
<text x="87" y="82.1">RA3/MCLR/VPP</text>
<text x="121.9" y="79.5">RA1/AN1/C1IN-/VREF/ICSPCLK</text>
<text x="124.5" y="82.1">RA2/AN2/T0CKI/INT/C1OUT</text>
<text x="153.5" y="78.4">11</text>
<text x="153.5" y="81">10</text>
<text x="153.5" y="83.5">9</text>
<text x="83.1" y="86.1">5</text>
<text x="83.1" y="88.6">6</text>
<text x="87" y="84.6">RC5/RX/DT</text>
<text x="87" y="87.2">RC4/C2OUT/TX/CK</text>
<text x="87" y="89.7">RC3/AN7</text>
<text x="135.6" y="84.6">RC0/AN4/C2IN+</text>
<text x="137.1" y="87.2">RC1/AN5/C2IN</text>
<text x="142.5" y="89.7">RC2/AN6</text>
<text x="153.5" y="88.6">7</text>
<text x="153.5" y="86.1">8</text>
<text x="23.5" y="101.3">9</text>
<text x="51.4" y="101.3">9</text>
<text x="23.5" y="106.3">7</text>
<text x="23.5" y="103.8">8</text>
<text x="51.4" y="106.3">7</text>
<text x="51.4" y="103.8">8</text>
<text x="23.5" y="114">4</text>
<text x="23.5" y="111.4">5</text>
<text x="23.5" y="108.9">6</text>
<text x="51.4" y="114">4</text>
<text x="51.4" y="111.4">5</text>
<text x="51.4" y="108.9">6</text>
<text x="23.5" y="119">2</text>
<text x="23.5" y="116.5">3</text>
<text x="51.4" y="119">2</text>
<text x="51.4" y="116.5">3</text>
<text x="23.5" y="121.6">1</text>
<text x="51.4" y="121.6">1</text>
<text x="15.2" y="138">5</text>
<text x="178.5" y="134.3">20</text>
<text x="179.6" y="136.8">4</text>
<text x="183.5" y="135.4">VCC</text>
<text x="183.5" y="138">VCCIO</text>
<text x="197.7" y="138">RXD</text>
<text x="197.7" y="135.4">TXD</text>
<text x="204.3" y="134.3">1</text>
<text x="204.3" y="136.8">5</text>
<text x="15.2" y="143">3</text>
<text x="15.2" y="140.5">4</text>
<text x="178.5" y="141.9">19</text>
<text x="183.5" y="143">RESET</text>
<text x="197.9" y="140.5">RTS</text>
<text x="198" y="143">CTS</text>
<text x="204.3" y="139.4">3</text>
<text x="204.3" y="141.9">11</text>
<text x="15.2" y="148.1">1</text>
<text x="15.2" y="145.5">2</text>
<text x="178.5" y="149.5">28</text>
<text x="178.5" y="147">27</text>
<text x="183.5" y="148.1">OSCI</text>
<text x="197.7" y="145.5">DTR</text>
<text x="197.7" y="148.1">DSR</text>
<text x="204.3" y="144.4">2</text>
<text x="204.3" y="147">9</text>
<text x="204.3" y="149.5">10</text>
<text x="276.7" y="144.4">1</text>
<text x="276.7" y="147">2</text>
<text x="276.7" y="149.5">3</text>
<text x="183.5" y="150.6">OSCO</text>
<text x="197.5" y="150.6">DCD</text>
<text x="199.5" y="153.2">RI</text>
<text x="204.3" y="152.1">6</text>
<text x="195.4" y="158.2">CBUS0</text>
<text x="195.4" y="160.8">CBUS1</text>
<text x="204.3" y="157.1">23</text>
<text x="204.3" y="159.7">22</text>
<text x="178.5" y="162.2">17</text>
<text x="178.5" y="167.3">15</text>
<text x="183.5" y="163.3">3V3OUT</text>
<text x="195.4" y="163.3">CBUS2</text>
<text x="195.4" y="165.9">CBUS3</text>
<text x="204.3" y="162.2">13</text>
<text x="204.3" y="164.8">14</text>
<text x="204.3" y="167.3">12</text>
<text x="178.5" y="169.8">16</text>
<text x="183.5" y="168.4">USBDP</text>
<text x="183.5" y="170.9">USBDM</text>
<text x="195.4" y="168.4">CBUS4</text>
<text x="196.8" y="173.5">TEST</text>
<text x="204.3" y="172.4">26</text>
<text x="178.5" y="174.9">25</text>
<text x="183.5" y="176">GND</text>
<text x="197.4" y="178.6">GND</text>
<text x="204.3" y="177.5">7</text>
<text x="197.4" y="181.1">GND</text>
<text x="197.4" y="183.6">GND</text>
<text x="204.3" y="180">18</text>
<text x="204.3" y="182.5">21</text>
</g>
</svg>
